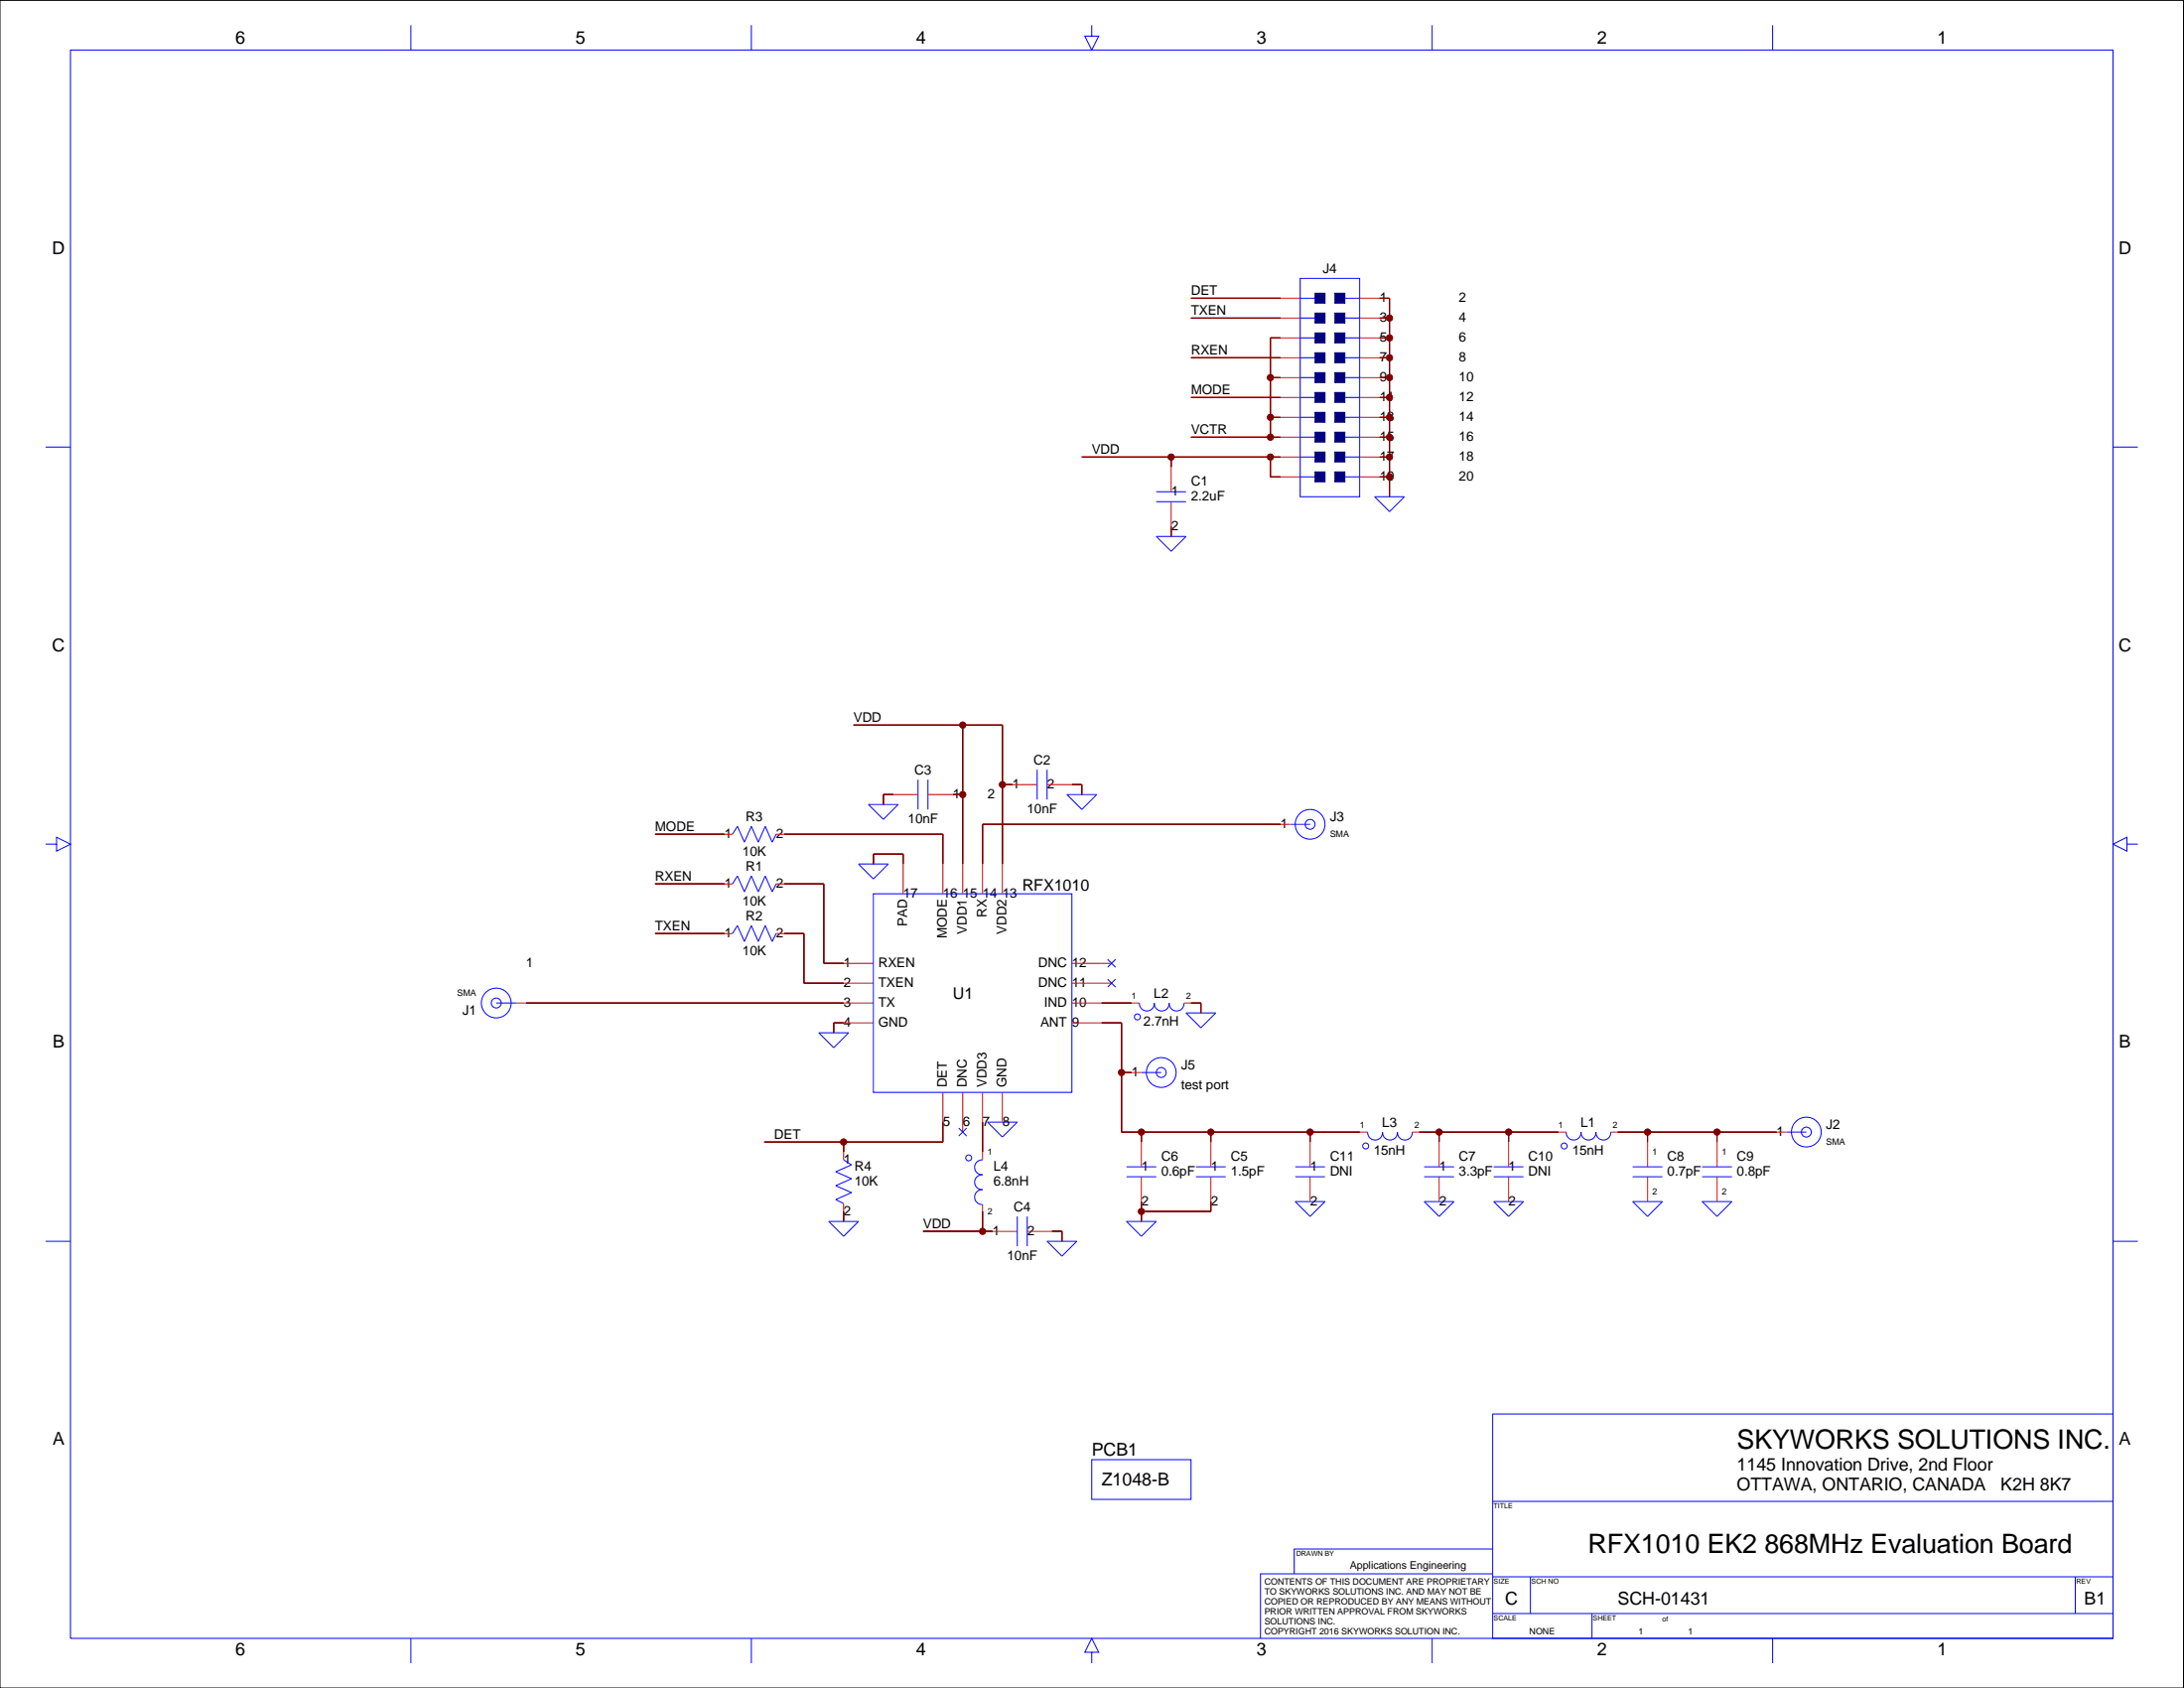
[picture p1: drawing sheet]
<svg xmlns="http://www.w3.org/2000/svg" width="559mm" height="432mm" viewBox="0 0 559 432" stroke-linecap="round" stroke-linejoin="round" font-family="sans-serif">
<path d="M0 .1h558.7v431.7h-558.7z" fill="none" stroke="#000" stroke-width=".25"/>
<g fill="none" stroke="#00f" stroke-width=".25">
<path d="M18 12.8h522.6v406.3h-522.6zM105.1 6.4v6.4M192.2 6.4v6.4M279.3 6.4v2.8h1.8l-1.8 3.6-1.7-3.6h1.7M366.4 6.4v6.4M453.5 6.4v6.4M332.7 71.2h15.2v55.9h-15.2zM332.7 76.3h3.8M344.1 76.3h3.8M332.7 96.6h3.8M332.7 91.5h3.8M332.7 86.4h3.8"/>
<path d="M332.7 81.4h3.8M344.1 96.6h3.8M344.1 91.5h3.8M344.1 86.4h3.8M344.1 81.4h3.8M11.7 114.4h6.3M332.7 116.9h3.8M332.7 111.8h3.8M332.7 106.8h3.8M332.7 101.7h3.8M344.1 116.9h3.8M344.1 111.8h3.8"/>
<path d="M344.1 106.8h3.8M344.1 101.7h3.8M540.6 114.4h6.4M295.8 137.2h7.7zM295.8 137.2l3.9 3.8 3.8-3.8M295.8 128.3h7.7M295.8 125.8h7.7M332.7 122h3.8M344.1 122h3.8M351.7 127.1h7.6zM351.7 127.1l3.8 3.8 3.8-3.8M234.9 199.4v7.7"/>
<path d="M237.4 199.4v7.7M265.4 196.9v7.6M267.9 196.9v7.6M11.7 215.9h2.8v-1.7l3.5 1.7-3.5 1.8v-1.8M187.4 213.4l1.3-2 1.8 4 1.7-4 1.8 4 1.8-4 1.8 4 1-2M222.2 205.8h7.6zM222.2 205.8l3.8 3.8 3.8-3.8M273 203.3h7.6zM273 203.3l3.8 3.8 3.8-3.8M330.1 210.9h5.1M544.2 215.9v-1.7l-3.6 1.7 3.6 1.8v-1.8h2.8M187.4 238.8l1.3-2 1.8 4 1.7-4 1.8 4 1.8-4 1.8 4 1-2"/>
<path d="M187.4 226.1l1.3-2 1.8 4 1.7-4 1.8 4 1.8-4 1.8 4 1-2M219.7 221h7.6zM219.7 221l3.8 3.8 3.8-3.8M223.5 228.6h50.8v50.8h-50.8zM127 256.6h5.1M283.4 250.5l2 2M283.4 245.4l2 2M285.4 250.5l-2 2M285.4 245.4l-2 2M291.5 256.6a1.91 1.91 0 0 0 1.9 2 1.91 1.91 0 0 0 1.9-2 1.91 1.91 0 0 0 1.9 2 1.91 1.91 0 0 0 1.9-2 1.91 1.91 0 0 0 1.9 2 1.91 1.91 0 0 0 2-2M303.5 259.1h7.6zM303.5 259.1l3.8 3.8 3.8-3.8"/>
<path d="M209.5 264.2h7.6zM209.5 264.2l3.8 3.8 3.8-3.8M292 274.4h5.1M215.9 296.7l2 1.3-4.1 1.7 4.1 1.8-4.1 1.8 4.1 1.8-4.1 1.8 2.1 1M245.3 288.6l2 2M247.3 288.6l-2 2M251.4 296.7a1.91 1.91 0 0 0-2 1.9 1.91 1.91 0 0 0 2 1.9 1.91 1.91 0 0 0-2 1.9 1.91 1.91 0 0 0 2 1.9 1.91 1.91 0 0 0-2 1.9 1.91 1.91 0 0 0 2 1.9M252.7 287.1h7.6zM252.7 287.1l3.8 3.8 3.8-3.8M288.2 298.5h7.6M306 298.5h7.6M331.4 298.5h7.6"/>
<path d="M349.9 289.6a1.91 1.91 0 0 0 1.9 2 1.91 1.91 0 0 0 1.9-2 1.91 1.91 0 0 0 1.9 2 1.91 1.91 0 0 0 2-2 1.91 1.91 0 0 0 1.9 2 1.91 1.91 0 0 0 1.9-2M364.4 298.5h7.6M382.2 298.5h7.6M400.7 289.6a1.91 1.91 0 0 0 1.9 2 1.91 1.91 0 0 0 1.9-2 1.91 1.91 0 0 0 1.9 2 1.91 1.91 0 0 0 1.9-2 1.91 1.91 0 0 0 1.9 2 1.91 1.91 0 0 0 1.9-2M417.7 298.5h7.7M435.5 298.5h7.6M457.1 289.6h5.1M11.7 317.5h6.3M212 312.4h7.7zM212 312.4l3.9 3.9 3.8-3.9M260.3 311.2v7.6M262.8 311.2v7.6"/>
<path d="M267.9 317.5h7.6zM267.9 317.5l3.8 3.8 3.8-3.8M288.2 312.4h7.6zM288.2 301h7.6M288.2 312.4l3.8 3.9 3.8-3.9M306 301h7.6M331.4 307.4h7.6zM331.4 301h7.6M331.4 307.4l3.8 3.8 3.8-3.8M364.4 307.4h7.6zM364.4 301h7.6M364.4 307.4l3.8 3.8 3.8-3.8"/>
<path d="M382.2 307.4h7.6zM382.2 301h7.6M382.2 307.4l3.8 3.8 3.8-3.8M417.7 307.4h7.7zM417.7 301h7.7M417.7 307.4l3.8 3.8 3.9-3.8M435.5 307.4h7.6zM435.5 301h7.6M435.5 307.4l3.8 3.8 3.8-3.8M540.6 317.5h6.4M279.3 373.4h25.4v10.2h-25.4zM381.9 361.7h158.7v57.4h-158.7z"/>
<path d="M381.9 396.2h-50.8v6.4M381.9 384.1h158.7M105.1 419.1v6.4M192.2 419.1v6.4M366.4 419.1v6.4M381.9 402.6h-59.4v16.5M381.9 403.4h158.7M381.9 412.8h158.7M391.6 403.4v9.4M407.3 412.8v6.3M453.5 419.1v6.4M531 403.4v9.4"/>
<path d="M279.3 422.7h1.8l-1.8-3.6-1.7 3.6h1.7v2.8"/>
<circle cx="335.2" cy="210.9" r="3.8"/>
<circle cx="335.2" cy="210.9" r="1.27"/>
<circle cx="127" cy="256.6" r="1.27"/>
<circle cx="127" cy="256.6" r="3.8"/>
<circle cx="291" cy="260.1" r=".76"/>
<circle cx="297.1" cy="274.4" r="1.27"/>
<circle cx="297.1" cy="274.4" r="3.8"/>
<circle cx="247.8" cy="296.2" r=".76"/>
<circle cx="349.4" cy="293.1" r=".76"/>
<circle cx="400.2" cy="293.1" r=".76"/>
<circle cx="462.2" cy="289.6" r="3.8"/>
<circle cx="462.2" cy="289.6" r="1.27"/>
</g>
<g fill="none" stroke="#f00" stroke-width=".25">
<path d="M327.6 76.3h5.1M347.9 76.3h5.1M327.6 86.4h5.1M327.6 81.4h5.1M327.6 91.5h5.1M327.6 96.6h5.1M347.9 86.4h5.1M347.9 81.4h5.1M347.9 91.5h5.1M347.9 96.6h5.1M299.7 119.5v6.3M327.6 101.7h5.1"/>
<path d="M327.6 106.8h5.1M327.6 111.8h5.1M327.6 116.9h5.1M347.9 101.7h5.1M347.9 106.8h5.1M347.9 111.8h5.1M347.9 116.9h5.1M299.7 137.2h.1M299.7 128.3v6.4M327.6 122h5.1M347.9 122h5.1M355.5 127.1h.1"/>
<path d="M185.4 213.4h2M198.6 213.4h2M226 205.8h.1M228.5 203.3h6.4M237.4 203.3h6.4M259 200.7h6.4M267.9 200.7h6.4M276.8 203.3h.1M327.6 210.9h2.5M185.4 238.8h2M185.4 226.1h2M198.6 238.8h2"/>
<path d="M198.6 226.1h2M223.5 221h.1M231.1 221v7.6M241.2 221v7.6M246.3 221v7.6M251.4 221v7.6M256.5 221v7.6M132.1 256.6h2.5M215.9 256.6h7.6M215.9 251.5h7.6M215.9 246.4h7.6M274.3 256.6h7.6"/>
<path d="M274.3 251.5h10.1M274.3 246.4h10.1M289.5 256.6h2M303 256.6h1.7M307.3 259.1h.1M213.3 264.2h.1M215.9 261.7h7.6M241.2 279.4v7.7M246.3 279.4v10.2M251.4 279.4v7.7M256.5 279.4v7.7M274.3 261.7h7.6"/>
<path d="M289.5 274.4h2.5M215.9 294.7v2M251.4 294.7v2M256.5 287.1h.1M292 292.1v6.4M309.8 292.1v6.4M335.2 292.1v6.4M347.9 289.6h2M361.4 289.6h1.7M368.2 292.1v6.4M386 292.1v6.4M398.7 289.6h2"/>
<path d="M412.1 289.6h1.8M421.5 292.1v6.4M439.3 292.1v6.4M454.6 289.6h2.5M215.9 312.4h.1M215.9 307.9v2M251.4 308.1v1.8M253.9 315h6.4M262.8 315h6.4M271.7 317.5h.1M292 312.4h.1M292 301v6.4"/>
<path d="M309.8 301v6.4M335.2 307.4h.1M335.2 301v6.4M368.2 307.4h.1M368.2 301v6.4M386 307.4h.1M386 301v6.4M421.5 307.4h.1M421.5 301v6.4M439.3 307.4h.1M439.3 301v6.4"/>
</g>
<g fill="#000080" stroke="#000080" stroke-width=".25">
<path d="M341.6 75h2.5v2.6h-2.5z" fill-rule="evenodd"/>
<path d="M341.6 80.1h2.5v2.5h-2.5z" fill-rule="evenodd"/>
<path d="M341.6 85.2h2.5v2.5h-2.5z" fill-rule="evenodd"/>
<path d="M341.6 90.2h2.5v2.6h-2.5z" fill-rule="evenodd"/>
<path d="M341.6 95.3h2.5v2.6h-2.5z" fill-rule="evenodd"/>
<path d="M341.6 100.4h2.5v2.5h-2.5z" fill-rule="evenodd"/>
<path d="M341.6 105.5h2.5v2.5h-2.5z" fill-rule="evenodd"/>
<path d="M341.6 110.6h2.5v2.5h-2.5z" fill-rule="evenodd"/>
<path d="M341.6 115.6h2.5v2.6h-2.5z" fill-rule="evenodd"/>
<path d="M341.6 120.7h2.5v2.6h-2.5z" fill-rule="evenodd"/>
<path d="M336.5 120.7h2.5v2.6h-2.5z" fill-rule="evenodd"/>
<path d="M336.5 115.6h2.5v2.6h-2.5z" fill-rule="evenodd"/>
<path d="M336.5 110.6h2.5v2.5h-2.5z" fill-rule="evenodd"/>
<path d="M336.5 105.5h2.5v2.5h-2.5z" fill-rule="evenodd"/>
<path d="M336.5 100.4h2.5v2.5h-2.5z" fill-rule="evenodd"/>
<path d="M336.5 95.3h2.5v2.6h-2.5z" fill-rule="evenodd"/>
<path d="M336.5 90.2h2.5v2.6h-2.5z" fill-rule="evenodd"/>
<path d="M336.5 85.2h2.5v2.5h-2.5z" fill-rule="evenodd"/>
<path d="M336.5 80.1h2.5v2.5h-2.5z" fill-rule="evenodd"/>
<path d="M336.5 75h2.5v2.6h-2.5z" fill-rule="evenodd"/>
</g>
<g fill="#800000" stroke="#800000" stroke-width=".25">
<path d="M304.7 111.8h20.3z" fill-rule="evenodd"/>
<path d="M325 111.8h2.6z" fill-rule="evenodd"/>
<path d="M325 106.8v5z" fill-rule="evenodd"/>
<path d="M325 86.4h2.6z" fill-rule="evenodd"/>
<path d="M325 86.4v10.2z" fill-rule="evenodd"/>
<path d="M325 96.6h2.6z" fill-rule="evenodd"/>
<path d="M325 96.6v10.2z" fill-rule="evenodd"/>
<path d="M325 106.8h2.6z" fill-rule="evenodd"/>
<path d="M304.7 91.5h22.9z" fill-rule="evenodd"/>
<path d="M167.6 226.1h17.8z" fill-rule="evenodd"/>
<path d="M251.4 309.9v5.1z" fill-rule="evenodd"/>
<path d="M236.2 315h15.2z" fill-rule="evenodd"/>
<path d="M251.4 315h2.5z" fill-rule="evenodd"/>
<path d="M325 116.9h2.6z" fill-rule="evenodd"/>
<path d="M276.8 116.9h22.9z" fill-rule="evenodd"/>
<path d="M299.7 116.9v2.6z" fill-rule="evenodd"/>
<path d="M299.7 116.9h25.3z" fill-rule="evenodd"/>
<path d="M325 116.9v5.1z" fill-rule="evenodd"/>
<path d="M325 122h2.6z" fill-rule="evenodd"/>
<path d="M243.8 203.3h2.5z" fill-rule="evenodd"/>
<path d="M246.3 203.3v17.7z" fill-rule="evenodd"/>
<path d="M246.3 185.5v17.8z" fill-rule="evenodd"/>
<path d="M218.4 185.5h27.9z" fill-rule="evenodd"/>
<path d="M246.3 185.5h10.2z" fill-rule="evenodd"/>
<path d="M256.5 185.5v15.2z" fill-rule="evenodd"/>
<path d="M256.5 200.7h2.5z" fill-rule="evenodd"/>
<path d="M256.5 200.7v20.3z" fill-rule="evenodd"/>
<path d="M304.7 76.3h22.9z" fill-rule="evenodd"/>
<path d="M241.2 287.1v5z" fill-rule="evenodd"/>
<path d="M215.9 292.1h25.3z" fill-rule="evenodd"/>
<path d="M195.5 292.1h20.4z" fill-rule="evenodd"/>
<path d="M215.9 292.1v2.6z" fill-rule="evenodd"/>
<path d="M304.7 81.4h22.9z" fill-rule="evenodd"/>
<path d="M167.6 238.8h17.8z" fill-rule="evenodd"/>
<path d="M304.7 101.7h22.9z" fill-rule="evenodd"/>
<path d="M167.6 213.4h17.8z" fill-rule="evenodd"/>
<path d="M353 81.4h2.5z" fill-rule="evenodd"/>
<path d="M353 86.4h2.5z" fill-rule="evenodd"/>
<path d="M353 91.5h2.5z" fill-rule="evenodd"/>
<path d="M353 101.7h2.5z" fill-rule="evenodd"/>
<path d="M353 106.8h2.5z" fill-rule="evenodd"/>
<path d="M353 111.8h2.5z" fill-rule="evenodd"/>
<path d="M353 116.9h2.5z" fill-rule="evenodd"/>
<path d="M353 122h2.5z" fill-rule="evenodd"/>
<path d="M355.5 122v5.1z" fill-rule="evenodd"/>
<path d="M355.5 116.9v5.1z" fill-rule="evenodd"/>
<path d="M355.5 111.8v5.1z" fill-rule="evenodd"/>
<path d="M355.5 106.8v5z" fill-rule="evenodd"/>
<path d="M355.5 101.7v5.1z" fill-rule="evenodd"/>
<path d="M355.5 96.6v5.1z" fill-rule="evenodd"/>
<path d="M353 96.6h2.5z" fill-rule="evenodd"/>
<path d="M355.5 91.5v5.1z" fill-rule="evenodd"/>
<path d="M355.5 86.4v5.1z" fill-rule="evenodd"/>
<path d="M355.5 81.4v5z" fill-rule="evenodd"/>
<path d="M355.5 76.3v5.1z" fill-rule="evenodd"/>
<path d="M353 76.3h2.5z" fill-rule="evenodd"/>
<path d="M292 309.9v2.5z" fill-rule="evenodd"/>
<path d="M292 307.4v2.5z" fill-rule="evenodd"/>
<path d="M292 309.9h17.8z" fill-rule="evenodd"/>
<path d="M309.8 307.4v2.5z" fill-rule="evenodd"/>
<path d="M215.9 309.9v2.5z" fill-rule="evenodd"/>
<path d="M299.7 134.7v2.5z" fill-rule="evenodd"/>
<path d="M269.2 315h2.5z" fill-rule="evenodd"/>
<path d="M271.7 315v2.5z" fill-rule="evenodd"/>
<path d="M274.3 200.7h2.5z" fill-rule="evenodd"/>
<path d="M276.8 200.7v2.6z" fill-rule="evenodd"/>
<path d="M226 203.3h2.5z" fill-rule="evenodd"/>
<path d="M226 203.3v2.5z" fill-rule="evenodd"/>
<path d="M304.7 256.6h2.6z" fill-rule="evenodd"/>
<path d="M307.3 256.6v2.5z" fill-rule="evenodd"/>
<path d="M213.3 261.7h2.6z" fill-rule="evenodd"/>
<path d="M213.3 261.7v2.5z" fill-rule="evenodd"/>
<path d="M231.1 218.5v2.5z" fill-rule="evenodd"/>
<path d="M223.5 218.5h7.6z" fill-rule="evenodd"/>
<path d="M223.5 218.5v2.5z" fill-rule="evenodd"/>
<path d="M368.2 289.6v2.5z" fill-rule="evenodd"/>
<path d="M363.1 289.6h5.1z" fill-rule="evenodd"/>
<path d="M368.2 289.6h17.8z" fill-rule="evenodd"/>
<path d="M386 289.6h12.7z" fill-rule="evenodd"/>
<path d="M386 289.6v2.5z" fill-rule="evenodd"/>
<path d="M439.3 289.6v2.5z" fill-rule="evenodd"/>
<path d="M421.5 289.6v2.5z" fill-rule="evenodd"/>
<path d="M413.9 289.6h7.6z" fill-rule="evenodd"/>
<path d="M421.5 289.6h17.8z" fill-rule="evenodd"/>
<path d="M439.3 289.6h15.3z" fill-rule="evenodd"/>
<path d="M251.4 287.1v7.6z" fill-rule="evenodd"/>
<path d="M241.2 213.4v7.6z" fill-rule="evenodd"/>
<path d="M200.6 213.4h40.6z" fill-rule="evenodd"/>
<path d="M251.4 210.9v10.1z" fill-rule="evenodd"/>
<path d="M251.4 210.9h76.2z" fill-rule="evenodd"/>
<path d="M309.8 289.6v2.5z" fill-rule="evenodd"/>
<path d="M292 289.6v2.5z" fill-rule="evenodd"/>
<path d="M287 274.4h2.5z" fill-rule="evenodd"/>
<path d="M281.9 261.7h5.1z" fill-rule="evenodd"/>
<path d="M287 261.7v12.7z" fill-rule="evenodd"/>
<path d="M287 274.4v15.2z" fill-rule="evenodd"/>
<path d="M287 289.6h5z" fill-rule="evenodd"/>
<path d="M292 289.6h17.8z" fill-rule="evenodd"/>
<path d="M309.8 289.6h25.4z" fill-rule="evenodd"/>
<path d="M335.2 289.6h12.7z" fill-rule="evenodd"/>
<path d="M335.2 289.6v2.5z" fill-rule="evenodd"/>
<path d="M281.9 256.6h7.6z" fill-rule="evenodd"/>
<path d="M205.7 251.5h10.2z" fill-rule="evenodd"/>
<path d="M205.7 238.8v12.7z" fill-rule="evenodd"/>
<path d="M200.6 238.8h5.1z" fill-rule="evenodd"/>
<path d="M210.8 246.4h5.1z" fill-rule="evenodd"/>
<path d="M210.8 226.1v20.3z" fill-rule="evenodd"/>
<path d="M200.6 226.1h10.2z" fill-rule="evenodd"/>
<path d="M134.6 256.6h81.3z" fill-rule="evenodd"/>
<circle cx="325" cy="111.8" r=".76"/>
<circle cx="325" cy="96.6" r=".76"/>
<circle cx="325" cy="106.8" r=".76"/>
<circle cx="251.4" cy="315" r=".76"/>
<circle cx="299.7" cy="116.9" r=".76"/>
<circle cx="325" cy="116.9" r=".76"/>
<circle cx="246.3" cy="203.3" r=".76"/>
<circle cx="246.3" cy="185.5" r=".76"/>
<circle cx="256.5" cy="200.7" r=".76"/>
<circle cx="215.9" cy="292.1" r=".76"/>
<circle cx="355.5" cy="122" r=".76"/>
<circle cx="355.5" cy="116.9" r=".76"/>
<circle cx="355.5" cy="111.8" r=".76"/>
<circle cx="355.5" cy="106.8" r=".76"/>
<circle cx="355.5" cy="101.7" r=".76"/>
<circle cx="355.5" cy="96.6" r=".76"/>
<circle cx="355.5" cy="91.5" r=".76"/>
<circle cx="355.5" cy="86.4" r=".76"/>
<circle cx="355.5" cy="81.4" r=".76"/>
<circle cx="292" cy="309.9" r=".76"/>
<circle cx="368.2" cy="289.6" r=".76"/>
<circle cx="386" cy="289.6" r=".76"/>
<circle cx="421.5" cy="289.6" r=".76"/>
<circle cx="439.3" cy="289.6" r=".76"/>
<circle cx="287" cy="274.4" r=".76"/>
<circle cx="292" cy="289.6" r=".76"/>
<circle cx="309.8" cy="289.6" r=".76"/>
<circle cx="335.2" cy="289.6" r=".76"/>
</g>
<g fill="none" stroke="#800000" stroke-width=".25">
<path d="M304.7 76.3h22.9M353 76.3h2.5v50.8M304.7 91.5h22.9M304.7 81.4h22.9M325 96.6h2.6M327.6 86.4h-2.6v25.4M353 86.4h2.5M353 96.6h2.5M353 91.5h2.5M353 81.4h2.5M276.8 116.9h50.8M299.7 116.9v2.6"/>
<path d="M304.7 111.8h22.9M304.7 101.7h22.9M325 116.9v5.1h2.6M325 106.8h2.6M353 111.8h2.5M353 106.8h2.5M353 116.9h2.5M353 101.7h2.5M299.7 134.7v2.5M353 122h2.5M218.4 185.5h38.1v35.5M246.3 185.5v35.5"/>
<path d="M167.6 213.4h17.8M200.6 213.4h40.6v7.6M228.5 203.3h-2.5v2.5M243.8 203.3h2.5M256.5 200.7h2.5M274.3 200.7h2.5v2.6M327.6 210.9h-76.2v10.1M167.6 226.1h17.8M167.6 238.8h17.8M200.6 226.1h10.2v20.3h5.1M200.6 238.8h5.1v12.7h10.2M223.5 221v-2.5h7.6v2.5"/>
<path d="M134.6 256.6h81.3M281.9 251.5h.1M281.9 246.4h.1M281.9 256.6h7.6M304.7 256.6h2.6v2.5M215.9 261.7h-2.6v2.5M281.9 261.7h5.1v27.9h60.9M287 274.4h2.5M215.9 292.1v2.6M241.2 287.1v5h-45.7M246.3 287.1h.1M251.4 287.1v7.6"/>
<path d="M256.5 287.1h.1M292 289.6v2.5M309.8 289.6v2.5M335.2 289.6v2.5M363.1 289.6h35.6M368.2 289.6v2.5M386 289.6v2.5M413.9 289.6h40.7M421.5 289.6v2.5M439.3 289.6v2.5M215.9 309.9v2.5M236.2 315h17.7"/>
<path d="M251.4 309.9v5.1M269.2 315h2.5v2.5M292 307.4v5M309.8 307.4v2.5h-17.8M335.2 307.4h.1M368.2 307.4h.1M386 307.4h.1M421.5 307.4h.1M439.3 307.4h.1"/>
<circle cx="325" cy="96.6" r=".76"/>
<circle cx="355.5" cy="86.4" r=".76"/>
<circle cx="355.5" cy="96.6" r=".76"/>
<circle cx="355.5" cy="91.5" r=".76"/>
<circle cx="355.5" cy="81.4" r=".76"/>
<circle cx="299.7" cy="116.9" r=".76"/>
<circle cx="325" cy="111.8" r=".76"/>
<circle cx="325" cy="106.8" r=".76"/>
<circle cx="325" cy="116.9" r=".76"/>
<circle cx="355.5" cy="111.8" r=".76"/>
<circle cx="355.5" cy="106.8" r=".76"/>
<circle cx="355.5" cy="101.7" r=".76"/>
<circle cx="355.5" cy="116.9" r=".76"/>
<circle cx="355.5" cy="122" r=".76"/>
<circle cx="246.3" cy="185.5" r=".76"/>
<circle cx="246.3" cy="203.3" r=".76"/>
<circle cx="256.5" cy="200.7" r=".76"/>
<circle cx="287" cy="274.4" r=".76"/>
<circle cx="215.9" cy="292.1" r=".76"/>
<circle cx="292" cy="289.6" r=".76"/>
<circle cx="309.8" cy="289.6" r=".76"/>
<circle cx="335.2" cy="289.6" r=".76"/>
<circle cx="368.2" cy="289.6" r=".76"/>
<circle cx="386" cy="289.6" r=".76"/>
<circle cx="421.5" cy="289.6" r=".76"/>
<circle cx="439.3" cy="289.6" r=".76"/>
<circle cx="251.4" cy="315" r=".76"/>
<circle cx="292" cy="309.9" r=".76"/>
</g>
<g font-size="6.8">
<text x="444.4" y="370.6">SKYWORKS SOLUTIONS INC.</text>
<text x="406.3" y="397.3">RFX1010 EK2 868MHz Evaluation Board</text>
</g>
<g font-size="4.6">
<text x="60.2" y="11.1">6</text>
<text x="147.3" y="11.1">5</text>
<text x="234.4" y="11.1">4</text>
<text x="321.5" y="11.1">3</text>
<text x="408.6" y="11.1">2</text>
<text x="495.7" y="11.1">1</text>
<text x="13.4" y="64.9">D</text>
<text x="542.1" y="64.9">D</text>
<text x="13.4" y="166.5">C</text>
<text x="542.1" y="166.5">C</text>
<text x="13.5" y="268.1">B</text>
<text x="542.2" y="268.1">B</text>
<text x="13.5" y="369.7">A</text>
<text x="542.2" y="369.7">A</text>
<text x="279.3" y="372.4">PCB1</text>
<text x="444.4" y="376.2">1145 Innovation Drive, 2nd Floor</text>
<text x="281.9" y="380">Z1048-B</text>
<text x="444.4" y="381.2">OTTAWA, ONTARIO, CANADA</text>
<text x="511.9" y="381.2">K2H 8K7</text>
<text x="385.1" y="410.6">C</text>
<text x="413.9" y="410.5">SCH-01431</text>
<text x="533.3" y="410.5">B1</text>
<text x="60.2" y="423.5">6</text>
<text x="147.3" y="423.5">5</text>
<text x="234.4" y="423.5">4</text>
<text x="321.5" y="423.5">3</text>
<text x="408.6" y="423.5">2</text>
<text x="495.7" y="423.5">1</text>
</g>
<g font-size="4.1">
<text x="261.6" y="227.7">RFX1010</text>
<text x="243.8" y="255.6">U1</text>
</g>
<g font-size="3.4">
<text x="338.5" y="69.9">J4</text>
<text x="304.7" y="75.5">DET</text>
<text x="353" y="77.3">1</text>
<text x="373.3" y="77.3">2</text>
<text x="304.7" y="80.6">TXEN</text>
<text x="353" y="82.4">3</text>
<text x="373.3" y="82.4">4</text>
<text x="353" y="87.5">5</text>
<text x="373.3" y="87.5">6</text>
<text x="304.7" y="90.7">RXEN</text>
<text x="353" y="92.5">7</text>
<text x="373.3" y="92.5">8</text>
<text x="304.7" y="100.9">MODE</text>
<text x="353" y="97.6">9</text>
<text x="373.3" y="97.6">10</text>
<text x="353" y="107.8">13</text>
<text x="353" y="102.7">11</text>
<text x="373.3" y="107.8">14</text>
<text x="373.3" y="102.7">12</text>
<text x="304.7" y="111.1">VCTR</text>
<text x="353" y="112.8">15</text>
<text x="373.3" y="112.8">16</text>
<text x="279.3" y="116.1">VDD</text>
<text x="353" y="117.9">17</text>
<text x="373.3" y="117.9">18</text>
<text x="304.7" y="124.3">C1</text>
<text x="353" y="123">19</text>
<text x="373.3" y="123">20</text>
<text x="299.7" y="126.8">1</text>
<text x="304.7" y="128.1">2.2uF</text>
<text x="299.7" y="135.7">2</text>
<text x="218.4" y="184.7">VDD</text>
<text x="264.5" y="195.6">C2</text>
<text x="234" y="198.2">C3</text>
<text x="259" y="201.7">1</text>
<text x="267.9" y="201.7">2</text>
<text x="243.8" y="204.3">1</text>
<text x="252.7" y="204.3">2</text>
<text x="262.8" y="208.1">10nF</text>
<text x="167.6" y="212.6">MODE</text>
<text x="185.4" y="214.4">1</text>
<text x="190.8" y="210.1">R3</text>
<text x="198.6" y="214.4">2</text>
<text x="232.3" y="210.6">10nF</text>
<text x="327.6" y="211.9">1</text>
<text x="340.3" y="210.1">J3</text>
<text x="190" y="219">10K</text>
<text x="167.6" y="225.3">RXEN</text>
<text x="185.4" y="227.1">1</text>
<text x="190.8" y="222.8">R1</text>
<text x="198.6" y="227.1">2</text>
<text x="190" y="231.7">10K</text>
<text x="231.1" y="229.7">17</text>
<text x="241.2" y="229.7">16</text>
<text x="246.3" y="229.7">15</text>
<text x="251.4" y="229.7">14</text>
<text x="256.5" y="229.7">13</text>
<text x="167.6" y="238">TXEN</text>
<text x="185.4" y="239.8">1</text>
<text x="190.8" y="235.5">R2</text>
<text x="198.6" y="239.8">2</text>
<text x="232.1" y="236.9" transform="rotate(-90 232.1 236.9)">PAD</text>
<text x="247.3" y="239" transform="rotate(-90 247.3 239)">VDD1</text>
<text x="252.4" y="234.6" transform="rotate(-90 252.4 234.6)">RX</text>
<text x="257.5" y="239" transform="rotate(-90 257.5 239)">VDD2</text>
<text x="190" y="244.4">10K</text>
<text x="242.3" y="240.1" transform="rotate(-90 242.3 240.1)">MODE</text>
<text x="134.6" y="247.4">1</text>
<text x="215.9" y="247.4">1</text>
<text x="224.7" y="247.4">RXEN</text>
<text x="265.6" y="247.4">DNC 12</text>
<text x="215.9" y="252.5">2</text>
<text x="215.9" y="257.6">3</text>
<text x="224.7" y="257.6">TX</text>
<text x="224.7" y="252.5">TXEN</text>
<text x="265.6" y="252.5">DNC 11</text>
<text x="267.2" y="257.6">IND 10</text>
<text x="295.2" y="255.3">L2</text>
<text x="118.3" y="259.6">J1</text>
<text x="215.9" y="262.7">4</text>
<text x="224.7" y="262.7">GND</text>
<text x="266.2" y="262.7">ANT 9</text>
<text x="292.6" y="262.4">2.7nH</text>
<text x="289.5" y="275.4">1</text>
<text x="302.2" y="273.6">J5</text>
<text x="242.3" y="278.2" transform="rotate(-90 242.3 278.2)">DET</text>
<text x="247.3" y="278.2" transform="rotate(-90 247.3 278.2)">DNC</text>
<text x="252.4" y="278.2" transform="rotate(-90 252.4 278.2)">VDD3</text>
<text x="257.5" y="278.2" transform="rotate(-90 257.5 278.2)">GND</text>
<text x="302.2" y="278.7">test port</text>
<text x="198.1" y="291.4">DET</text>
<text x="241.2" y="288.1">5</text>
<text x="246.3" y="288.1">6</text>
<text x="251.4" y="288.1">7</text>
<text x="256.5" y="288.1">8</text>
<text x="353.6" y="288.3">L3</text>
<text x="404.4" y="288.3">L1</text>
<text x="454.6" y="290.6">1</text>
<text x="467.3" y="288.8">J2</text>
<text x="215.9" y="297.7">1</text>
<text x="218.6" y="299.5">R4</text>
<text x="254.2" y="299.5">L4</text>
<text x="292" y="299.5">1</text>
<text x="297.1" y="297">C6</text>
<text x="309.8" y="299.5">1</text>
<text x="314.9" y="297">C5</text>
<text x="335.2" y="299.5">1</text>
<text x="340.3" y="297">C11</text>
<text x="351.5" y="295.4">15nH</text>
<text x="368.2" y="299.5">1</text>
<text x="373.3" y="297">C7</text>
<text x="386" y="299.5">1</text>
<text x="391.1" y="297">C10</text>
<text x="402.3" y="295.4">15nH</text>
<text x="426.6" y="297">C8</text>
<text x="444.4" y="297">C9</text>
<text x="218.6" y="303.3">10K</text>
<text x="254.2" y="303.3">6.8nH</text>
<text x="297.1" y="300.8">0.6pF</text>
<text x="314.9" y="300.8">1.5pF</text>
<text x="340.3" y="300.8">DNI</text>
<text x="373.3" y="300.8">3.3pF</text>
<text x="391.1" y="300.8">DNI</text>
<text x="426.6" y="300.8">0.7pF</text>
<text x="444.4" y="300.8">0.8pF</text>
<text x="215.9" y="310.9">2</text>
<text x="259.4" y="309.9">C4</text>
<text x="292" y="308.4">2</text>
<text x="309.8" y="308.4">2</text>
<text x="335.2" y="308.4">2</text>
<text x="368.2" y="308.4">2</text>
<text x="386" y="308.4">2</text>
<text x="236.2" y="314.2">VDD</text>
<text x="253.9" y="316">1</text>
<text x="262.8" y="316">2</text>
<text x="257.7" y="322.4">10nF</text>
</g>
<text font-size="2.7" x="345.4" y="401.2">Applications Engineering</text>
<g font-size="2.3">
<text x="340.3" y="214.2">SMA</text>
<text x="117" y="254.8">SMA</text>
<text x="289.5" y="255.5">1</text>
<text x="303.5" y="255.5">2</text>
<text x="347.9" y="288.5">1</text>
<text x="361.9" y="288.5">2</text>
<text x="398.7" y="288.5">1</text>
<text x="412.7" y="288.5">2</text>
<text x="467.3" y="292.9">SMA</text>
<text x="252.7" y="295.3">1</text>
<text x="422.8" y="295.3">1</text>
<text x="440.6" y="295.3">1</text>
<text x="422.8" y="305.5">2</text>
<text x="440.6" y="305.5">2</text>
<text x="252.7" y="310.6">2</text>
<text x="323.5" y="405.4">CONTENTS OF THIS DOCUMENT ARE PROPRIETARY</text>
<text x="323.5" y="407.9">TO SKYWORKS SOLUTIONS INC. AND MAY NOT BE</text>
<text x="323.5" y="410.5">COPIED OR REPRODUCED BY ANY MEANS WITHOUT</text>
<text x="323.5" y="413">PRIOR WRITTEN APPROVAL FROM SKYWORKS</text>
<text x="323.5" y="418.1">COPYRIGHT 2016 SKYWORKS SOLUTION INC.</text>
<text x="323.5" y="415.5">SOLUTIONS INC.</text>
<text x="391.3" y="418.1">NONE</text>
<text x="419.3" y="418.1">1</text>
<text x="432" y="418.1">1</text>
</g>
<g font-size="1.8">
<text x="382.2" y="385.9">TITLE</text>
<text x="331.6" y="398.1">DRAWN BY</text>
<text x="382.2" y="405.2">SIZE</text>
<text x="391.8" y="405.2">SCH NO</text>
<text x="531.2" y="405.2">REV</text>
<text x="382.2" y="414.6">SCALE</text>
<text x="407.6" y="414.6">SHEET</text>
<text x="425.4" y="414.9">of</text>
</g>
</svg>
